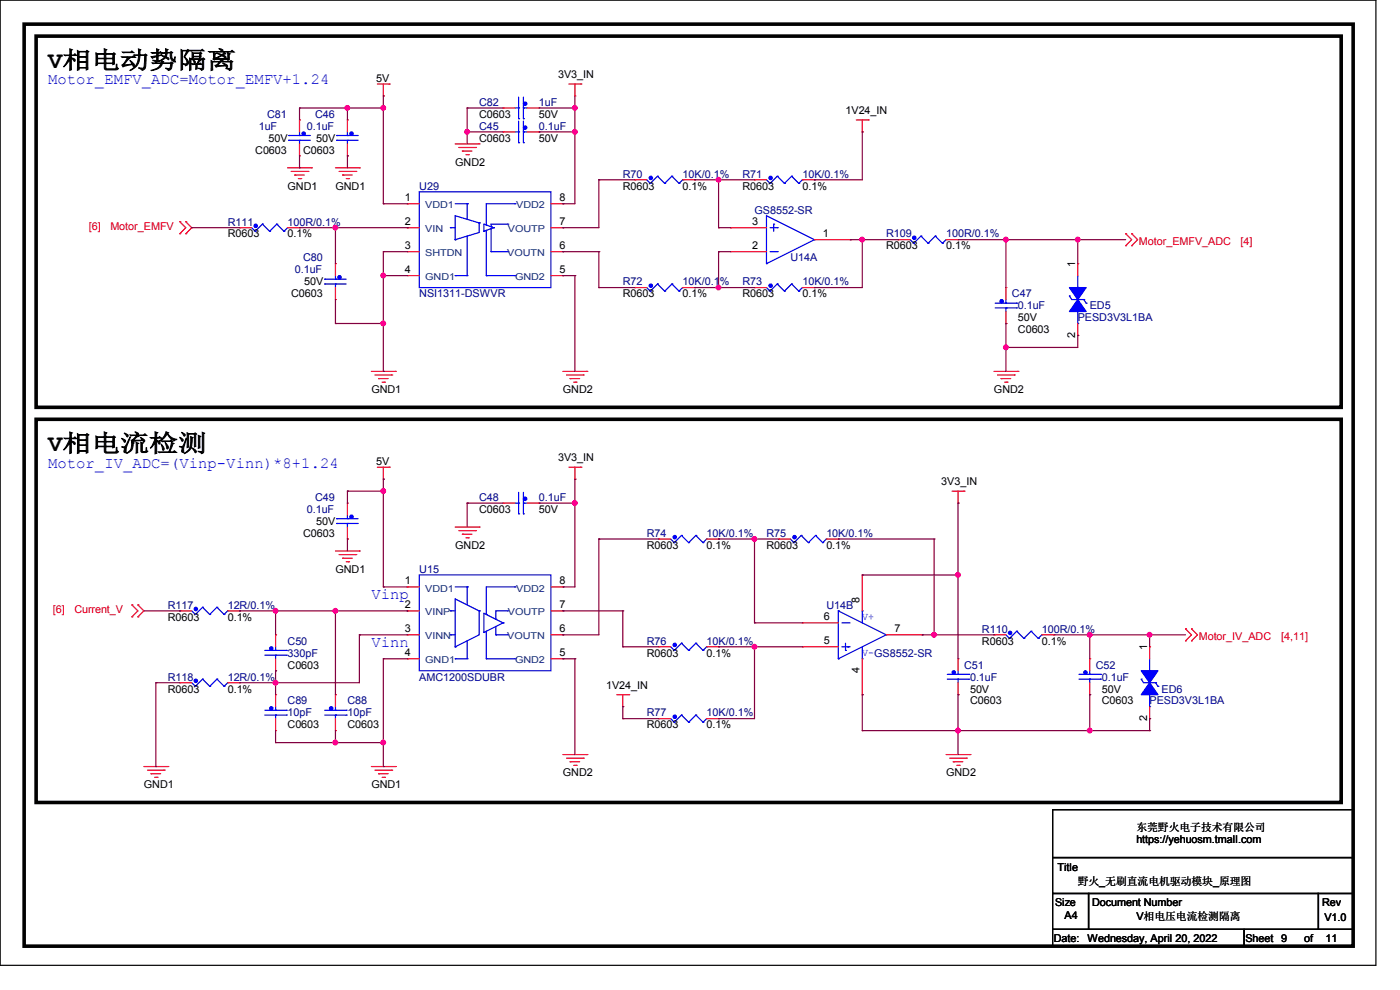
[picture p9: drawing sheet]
<svg xmlns="http://www.w3.org/2000/svg" width="297mm" height="210mm" viewBox="0 0 297 210" stroke-linecap="round" stroke-linejoin="round" font-family="sans-serif">
<path d="M0 0h291.9v204.8h-291.9zM223.3 171.7h63.8v10.2h-63.8zM223.3 181.9h63.8v7.6h-63.8zM223.3 189.5h7.6v7.6h-7.6zM223.3 197.1h40.6v3.6h-40.6zM230.9 189.5h48.8v7.6h-48.8zM263.9 197.1h23.2v3.6h-23.2zM279.7 189.5h7.4v7.6h-7.4z" fill="none" stroke="#000" stroke-width=".25"/>
<path d="M5.1 5.1h282v195.6h-282zM7.7 7.7h276.8v78.7h-276.8zM7.7 88.9h276.8v81.3h-276.8z" fill="none" stroke="#000" stroke-width=".76"/>
<g fill="none" stroke="#f00" stroke-width=".25">
<path d="M80.1 17.8h2.5M81.3 17.8v2.6M82.6 17.8h.1M120.7 17.8h2.5M122 17.8v2.6M123.2 17.8h.1M61 35.6h5.1M61.8 36.4h3.5M62.5 37.1h.1M62.5 37.1h2.1M63.3 37.9h.5M63.8 37.9h.1"/>
<path d="M65.3 36.4h.1M66.1 35.6h.1M71.2 35.6h5M71.9 36.4h3.6M72.7 37.1h.1M72.7 37.1h2M73.4 37.9h.6M74 37.9h.1M75.5 36.4h.1M76.2 35.6h.1M81.3 20.4h.1M96.6 30.5h5"/>
<path d="M97.3 31.3h3.6M98.1 32h.1M98.1 32h2M98.8 32.8h.6M99.4 32.8h.1M100.9 31.3h.1M101.6 30.5h.1M122 20.4h.1M181.7 25.4h2.5M182.9 28h.1M182.9 25.4v2.6M184.2 25.4h.1"/>
<path d="M38.1 49.6h.1M38.1 47h.1M38.1 47l1.3 1.3-1.3 1.3M39.4 47h.1M39.4 49.6h.1M39.4 47l1.3 1.3-1.3 1.3M238.8 49.6h.1M238.8 52.1h.1M238.8 49.6l1.3 1.2-1.3 1.3M240.1 49.6h.1M240.1 52.1h.1M240.1 49.6l1.2 1.2-1.2 1.3"/>
<path d="M78.8 78.8h5.1M79.5 79.5h3.6M83.1 79.5h.1M83.9 78.8h.1M119.4 78.8h5.1M120.2 79.5h3.5M123.7 79.5h.1M124.5 78.8h.1M210.9 78.8h5M211.6 79.5h3.6M215.2 79.5h.1M215.9 78.8h.1"/>
<path d="M80.1 99.1h2.5M80.3 80.3h.1M80.3 80.3h2M81.1 81.1h.5M81.3 99.1v2.5M81.6 81.1h.1M82.6 99.1h.1M120.7 99.1h2.5M120.9 80.3h.1M120.9 80.3h2.1M121.7 81.1h.5M122 99.1v2.5"/>
<path d="M122.2 81.1h.1M123.2 99.1h.1M212.4 80.3h.1M212.4 80.3h2M213.1 81.1h.6M213.7 81.1h.1M71.2 116.9h5M71.9 117.6h3.6M72.7 118.4h.1M72.7 118.4h2M73.4 119.2h.6M74 119.2h.1"/>
<path d="M75.5 117.6h.1M76.2 116.9h.1M81.3 101.6h.1M96.6 111.8h5M97.3 112.6h3.6M98.1 113.3h.1M98.1 113.3h2M98.8 114.1h.6M99.4 114.1h.1M100.9 112.6h.1M101.6 111.8h.1M122 101.6h.1"/>
<path d="M202 104.2h2.5M203.2 106.7h.1M203.2 104.2v2.5M204.5 104.2h.1M28 130.9h.1M28 128.3h.1M28 128.3l1.3 1.3-1.3 1.3M29.3 128.3h.1M29.3 130.9h.1M29.3 128.3l1.2 1.3-1.2 1.3M251.5 133.4h.1M251.5 135.9h.1"/>
<path d="M251.5 133.4l1.3 1.3-1.3 1.2M252.8 133.4h.1M252.8 135.9h.1M252.8 133.4l1.2 1.3-1.2 1.2M130.9 147.4h2.5M132.1 149.9h.1M132.1 147.4v2.5M133.4 147.4h.1M30.5 162.6h5.1M31.3 163.4h3.5M32 164.1h.1M32 164.1h2.1"/>
<path d="M32.8 164.9h.5M33.3 164.9h.1M34.8 163.4h.1M35.6 162.6h.1M78.8 162.6h5.1M79.5 163.4h3.6M80.3 164.1h.1M80.3 164.1h2M81.1 164.9h.5M81.6 164.9h.1M83.1 163.4h.1M83.9 162.6h.1"/>
<path d="M119.4 160.1h5.1M120.2 160.8h3.5M120.9 161.6h.1M120.9 161.6h2.1M121.7 162.3h.5M122.2 162.3h.1M123.7 160.8h.1M124.5 160.1h.1M200.7 160.1h5.1M201.5 160.8h3.5M202.2 161.6h.1M202.2 161.6h2.1"/>
<path d="M203 162.3h.5M203.5 162.3h.1M205 160.8h.1M205.8 160.1h.1"/>
</g>
<path d="M162.6 61l.8 .8M163.4 61.8h.1M164.9 60.2h.1M164.9 60.2l-1.5 1.6M164.9 60.2l1.5 1.6M166.4 61.8h.1M167.9 60.2h.1M167.9 60.2l-1.5 1.6M167.9 60.2l1.6 1.6M169.5 61.8h.1M170.2 61h.1M170.2 61l-.7 .8" fill="none" stroke="#00f" stroke-width=".25"/>
<circle cx="163.5" cy="60.6" r=".36" fill="#00f"/>
<g fill="none" stroke="#00f" stroke-width=".25">
<path d="M142.3 152.4l.7 .8M143 153.2h.1M144.6 151.7h.1M144.6 151.7l-1.6 1.5M144.6 151.7l1.5 1.5M146.1 153.2h.1M147.6 151.7h.1M147.6 151.7l-1.5 1.5M147.6 151.7l1.5 1.5M149.1 153.2h.1M149.9 152.4h.1M149.9 152.4l-.8 .8"/>
<circle cx="163.5" cy="60.6" r=".36"/>
</g>
<path d="M160.1 61h.1M160.1 61h2.5M170.2 61h2.6M172.8 61h.1" fill="none" stroke="#f00" stroke-width=".25"/>
<circle cx="143.1" cy="152" r=".36" fill="#00f"/>
<g fill="none" stroke="#00f" stroke-width=".25">
<path d="M61.3 29.8h.1M61.3 28.7h.1M61.3 29.8h4.5M61.3 28.7h4.5M63.5 29.8h.1M63.5 29.8v.7"/>
<circle cx="143.1" cy="152" r=".36"/>
</g>
<path d="M139.7 152.4h.1M139.7 152.4h2.6M149.9 152.4h2.5M152.4 152.4h.1" fill="none" stroke="#f00" stroke-width=".25"/>
<circle cx="64.4" cy="28.3" r=".36" fill="#00f"/>
<g fill="none" stroke="#00f" stroke-width=".25">
<path d="M63.5 28.7h.1M63.5 28v.7M109.3 28h.7M110 30.3h.1M110 28h.1M110 25.7v4.6M111 30.3h.1M111 25.7v4.6"/>
<circle cx="64.4" cy="28.3" r=".36"/>
</g>
<path d="M63.5 25.4h.1M63.5 33.1h.1M63.5 25.4v2.6M63.5 30.5v2.6" fill="none" stroke="#f00" stroke-width=".25"/>
<circle cx="111.4" cy="27.1" r=".36" fill="#00f"/>
<g fill="none" stroke="#00f" stroke-width=".25">
<path d="M111 28h.1M111 28h.8M177.8 139.7h.1M177.8 129.6h.1M177.8 129.6v10.1M177.8 129.6l10.2 5.1M178.6 132.1h1.5M178.6 137.2h1.5M179.4 138h.1M179.4 136.4v1.6M179.9 137.2h.1M180.1 132.1h.1"/>
<path d="M180.1 137.2h.1M182.9 129.6h.1M182.9 139.7h.1M182.9 129.6v2.5M182.9 137.2v2.5M188 134.7h.1M188 134.7l-10.2 5M201 144.1h4.5M201 143h4.5M203.2 144.1h.1M203.2 144.1v.7M205.5 144.1h.1"/>
<path d="M205.5 143h.1"/>
<circle cx="111.4" cy="27.1" r=".36"/>
</g>
<g fill="none" stroke="#f00" stroke-width=".25">
<path d="M106.7 28h.1M106.7 28h2.6M111.8 28h2.5M114.3 28h.1M170.2 137.2h.1M170.2 132.1h.1M170.2 137.2h7.6M170.2 132.1h7.6M182.9 122h.1M182.9 122v7.6M182.9 139.7v7.7M188 134.7h7.6"/>
<path d="M195.6 134.7h.1M182.9 147.4h.1"/>
</g>
<circle cx="202.3" cy="142.6" r=".36" fill="#00f"/>
<g fill="none" stroke="#00f" stroke-width=".25">
<path d="M56.2 151.7h4.5M56.2 150.7h4.5M58.5 151.7h.1M58.5 151.7v.7M60.7 151.7h.1M60.7 150.7h.1M203.2 143h.1M203.2 142.3v.7"/>
<circle cx="202.3" cy="142.6" r=".36"/>
</g>
<path d="M203.2 139.7h.1M203.2 139.7v2.6M203.2 147.4h.1M203.2 144.8v2.6" fill="none" stroke="#f00" stroke-width=".25"/>
<circle cx="57.6" cy="150.3" r=".36" fill="#00f"/>
<g fill="none" stroke="#00f" stroke-width=".25">
<path d="M109.3 106.7h.7M110 109h.1M110 106.7h.1M110 104.4v4.6M111 109h.1M111 104.4v4.6M58.5 150.7h.1M58.5 149.9v.8"/>
<circle cx="57.6" cy="150.3" r=".36"/>
</g>
<path d="M58.5 147.4h.1M58.5 155h.1M58.5 147.4v2.5M58.5 152.4v2.6" fill="none" stroke="#f00" stroke-width=".25"/>
<circle cx="111.4" cy="105.8" r=".36" fill="#00f"/>
<g fill="none" stroke="#00f" stroke-width=".25">
<path d="M111 106.7h.1M111 106.7h.8M142.3 114.3l.7 .8M143 115.1h.1M144.6 113.6h.1M144.6 113.6l-1.6 1.5M144.6 113.6l1.5 1.5M146.1 115.1h.1M147.6 113.6h.1M147.6 113.6l-1.5 1.5M147.6 113.6l1.5 1.5M149.1 115.1h.1"/>
<path d="M149.9 114.3h.1M149.9 114.3l-.8 .8"/>
<circle cx="111.4" cy="105.8" r=".36"/>
</g>
<path d="M106.7 106.7h.1M106.7 106.7h2.6M111.8 106.7h2.5M114.3 106.7h.1" fill="none" stroke="#f00" stroke-width=".25"/>
<circle cx="143.1" cy="113.9" r=".36" fill="#00f"/>
<g fill="none" stroke="#00f" stroke-width=".25">
<path d="M68.9 59.2h.1M68.9 59.2h4.5M68.9 60.2h.1M68.9 60.2h4.5M71.2 60.2h.1M71.2 60.2v.8"/>
<circle cx="143.1" cy="113.9" r=".36"/>
</g>
<path d="M139.7 114.3h.1M139.7 114.3h2.6M149.9 114.3h2.5M152.4 114.3h.1" fill="none" stroke="#f00" stroke-width=".25"/>
<circle cx="72" cy="58.8" r=".36" fill="#00f"/>
<g fill="none" stroke="#00f" stroke-width=".25">
<path d="M71.2 59.2h.1M71.2 58.5v.7M40.7 144.8l.7 .8M41.4 145.6h.1M43 144.1h.1M43 144.1l-1.6 1.5M43 144.1l1.5 1.5M44.5 145.6h.1M46 144.1h.1M46 144.1l-1.5 1.5M46 144.1l1.5 1.5M47.5 145.6h.1"/>
<path d="M48.3 144.8h.1M48.3 144.8l-.8 .8"/>
<circle cx="72" cy="58.8" r=".36"/>
</g>
<path d="M71.2 55.9h.1M71.2 55.9v2.6M71.2 63.5h.1M71.2 61v2.5" fill="none" stroke="#f00" stroke-width=".25"/>
<circle cx="41.5" cy="144.4" r=".36" fill="#00f"/>
<g fill="none" stroke="#00f" stroke-width=".25">
<path d="M56.2 139h4.5M56.2 138h4.5M58.5 139h.1M58.5 139v.7M60.7 139h.1M60.7 138h.1"/>
<circle cx="41.5" cy="144.4" r=".36"/>
</g>
<path d="M38.1 144.8h.1M38.1 144.8h2.6M48.3 144.8h2.5M50.8 144.8h.1" fill="none" stroke="#f00" stroke-width=".25"/>
<circle cx="57.6" cy="137.6" r=".36" fill="#00f"/>
<g fill="none" stroke="#00f" stroke-width=".25">
<path d="M211.1 65.3h4.6M211.1 64.3h4.6M213.4 65.3h.1M213.4 65.3v.8M215.7 65.3h.1M215.7 64.3h.1M58.5 138h.1M58.5 137.2v.8"/>
<circle cx="57.6" cy="137.6" r=".36"/>
</g>
<path d="M58.5 134.7h.1M58.5 134.7v2.5M58.5 139.7v2.6M58.5 142.3h.1" fill="none" stroke="#f00" stroke-width=".25"/>
<circle cx="212.5" cy="63.9" r=".36" fill="#00f"/>
<g fill="none" stroke="#00f" stroke-width=".25">
<path d="M213.4 64.3h.1M213.4 63.5v.8M228.9 144.1h4.6M228.9 143h4.6M231.2 144.1h.1M231.2 144.1v.7M233.5 144.1h.1M233.5 143h.1"/>
<circle cx="212.5" cy="63.9" r=".36"/>
</g>
<path d="M213.4 61h.1M213.4 68.6h.1M213.4 61v2.5M213.4 66.1v2.5" fill="none" stroke="#f00" stroke-width=".25"/>
<circle cx="230.3" cy="142.6" r=".36" fill="#00f"/>
<g fill="none" stroke="#00f" stroke-width=".25">
<path d="M109.3 22.9h.7M110 25.2h.1M110 22.9h.1M110 20.6v4.6M111 25.2h.1M111 20.6v4.6M162.6 55.9h.1M163.4 53.4h1.5M163.4 48.3h1.5M164.1 47.5h.1M164.1 47.5v1.6M164.9 53.4h.1"/>
<path d="M164.9 48.3h.1M172.8 50.8h.1M172.8 50.8l-10.2 5.1M172.8 50.8l-10.2-5v10.1M231.2 143h.1M231.2 142.3v.7"/>
<circle cx="230.3" cy="142.6" r=".36"/>
</g>
<path d="M155 53.4h.1M155 48.3h.1M155 53.4h7.6M155 48.3h7.6M172.8 50.8h7.6M180.4 50.8h.1M231.2 139.7h.1M231.2 139.7v2.6M231.2 147.4h.1M231.2 144.8v2.6" fill="none" stroke="#f00" stroke-width=".25"/>
<circle cx="111.4" cy="22" r=".36" fill="#00f"/>
<g fill="none" stroke="#00f" stroke-width=".25">
<path d="M111 22.9h.1M111 22.9h.8M167.7 114.3l.7 .8M168.4 115.1h.1M170 113.6h.1M170 113.6l-1.6 1.5M170 113.6l1.5 1.5M171.5 115.1h.1M173 113.6h.1M173 113.6l-1.5 1.5M173 113.6l1.5 1.5M174.5 115.1h.1"/>
<path d="M175.3 114.3h.1M175.3 114.3l-.8 .8"/>
<circle cx="111.4" cy="22" r=".36"/>
</g>
<path d="M106.7 22.9h.1M106.7 22.9h2.6M111.8 22.9h2.5M114.3 22.9h.1" fill="none" stroke="#f00" stroke-width=".25"/>
<circle cx="168.5" cy="113.9" r=".36" fill="#00f"/>
<g fill="none" stroke="#00f" stroke-width=".25">
<path d="M71.4 29.8h.1M71.4 28.7h.1M71.4 29.8h4.6M71.4 28.7h4.6M73.7 29.8h.1M73.7 29.8v.7"/>
<circle cx="168.5" cy="113.9" r=".36"/>
</g>
<path d="M165.1 114.3h.1M165.1 114.3h2.6M175.3 114.3h2.5M177.8 114.3h.1" fill="none" stroke="#f00" stroke-width=".25"/>
<circle cx="74.6" cy="28.3" r=".36" fill="#00f"/>
<g fill="none" stroke="#00f" stroke-width=".25">
<path d="M73.7 28.7h.1M73.7 28v.7M137.2 38.1l.8 .8M138 38.9h.1M139.5 37.4h.1M139.5 37.4l-1.5 1.5M139.5 37.4l1.5 1.5M141 38.9h.1M142.5 37.4h.1M142.5 37.4l-1.5 1.5M142.5 37.4l1.6 1.5M144.1 38.9h.1"/>
<path d="M144.8 38.1h.1M144.8 38.1l-.7 .8M88.9 40.7h28v20.3h-28zM95.5 48.3h.1M95.5 48.3h1.1M96.6 50.8h.1M96.6 58.5h.1M96.6 43.2h2.5M96.6 58.5h2.5M99.1 43.2h.1M99.1 58.5h.1M99.1 43.2v3.3"/>
<path d="M99.1 50.1v8.4M101.6 47.3h.1M101.6 47.3l-5-1.5v5M101.6 47.3v2l-5 1.5M102.7 49.1h.1M103.2 47.8h.1M103.2 58.5h.1M103.2 58.5h6.1M103.2 48.8v9.7M104.2 53.4h.1M104.2 48h.1M104.2 48.6v4.8"/>
<path d="M104.2 53.4h3.5M104.7 48.3h.1M104.7 48.3l-2-.8v1.6M104.7 48.3l-2 .8M107.7 53.4h.1M107.7 47.5h.1M107.7 47.5h-3.5v.5M109.3 43.2h.1M109.3 58.5h.1M109.3 43.2h-6.1v4.6"/>
<circle cx="74.6" cy="28.3" r=".36"/>
</g>
<g fill="none" stroke="#f00" stroke-width=".25">
<path d="M73.7 25.4h.1M73.7 33.1h.1M73.7 25.4v2.6M73.7 30.5v2.6M86.4 43.2h.1M86.4 48.3h.1M86.4 53.4h.1M86.4 58.5h.1M86.4 43.2h2.5M86.4 48.3h2.5M86.4 53.4h2.5M86.4 58.5h2.5"/>
<path d="M116.9 43.2h2.5M116.9 48.3h2.5M116.9 53.4h2.5M116.9 58.5h2.5M119.4 58.5h.1M119.4 53.4h.1M119.4 48.3h.1M119.4 43.2h.1"/>
</g>
<circle cx="138.1" cy="37.7" r=".36" fill="#00f"/>
<g fill="none" stroke="#00f" stroke-width=".25">
<path d="M137.2 61l.8 .8M138 61.8h.1M139.5 60.2h.1M139.5 60.2l-1.5 1.6M139.5 60.2l1.5 1.6M141 61.8h.1M142.5 60.2h.1M142.5 60.2l-1.5 1.6M142.5 60.2l1.6 1.6M144.1 61.8h.1M144.8 61h.1M144.8 61l-.7 .8"/>
<circle cx="138.1" cy="37.7" r=".36"/>
</g>
<path d="M134.7 38.1h.1M134.7 38.1h2.5M144.8 38.1h2.6M147.4 38.1h.1" fill="none" stroke="#f00" stroke-width=".25"/>
<circle cx="138.1" cy="60.6" r=".36" fill="#00f"/>
<g fill="none" stroke="#00f" stroke-width=".25">
<path d="M71.4 111h.1M71.4 110h.1M71.4 111h4.6M71.4 110h4.6M73.7 111h.1M73.7 111v.8"/>
<circle cx="138.1" cy="60.6" r=".36"/>
</g>
<path d="M134.7 61h.1M134.7 61h2.5M144.8 61h2.6M147.4 61h.1" fill="none" stroke="#f00" stroke-width=".25"/>
<circle cx="74.6" cy="109.6" r=".36" fill="#00f"/>
<g fill="none" stroke="#00f" stroke-width=".25">
<path d="M73.7 110h.1M73.7 109.3v.7M142.3 137.2l.7 .8M143 138h.1M144.6 136.4h.1M144.6 136.4l-1.6 1.6M144.6 136.4l1.5 1.6M146.1 138h.1M147.6 136.4h.1M147.6 136.4l-1.5 1.6M147.6 136.4l1.5 1.6M149.1 138h.1"/>
<path d="M149.9 137.2h.1M149.9 137.2l-.8 .8"/>
<circle cx="74.6" cy="109.6" r=".36"/>
</g>
<path d="M73.7 106.7h.1M73.7 114.3h.1M73.7 106.7v2.6M73.7 111.8v2.5" fill="none" stroke="#f00" stroke-width=".25"/>
<circle cx="143.1" cy="136.8" r=".36" fill="#00f"/>
<g fill="none" stroke="#00f" stroke-width=".25">
<path d="M88.9 122h28v20.3h-28zM95.5 134.7h.1M95.5 129.6h.1M95.5 134.7h1.1M95.5 129.6h1.1M96.6 137.2h.1M96.6 139.7h.1M96.6 124.5h2.5M96.6 139.7h2.5M99.1 124.5h.1M99.1 139.7h.1M99.1 124.5v3.8"/>
<path d="M99.1 135.9v3.8M101.6 129.6h.1M101.6 129.6l-5-2.6v10.2M101.6 129.6v5.1l-5 2.5M102.7 134.2h.1M103.2 130.3h.1M103.2 139.7h.1M103.2 139.7h6.1M103.2 133.9v5.8M105.2 134.7h.1M105.2 131.4h.1M105.2 134.7h2.5"/>
<path d="M105.2 132.9v1.8M106.7 132.1h.1M106.7 132.1l-4-2v4.1M106.7 132.1l-4 2.1M107.7 134.7h.1M107.7 129.6h.1M107.7 129.6h-2.5v1.8M109.3 124.5h.1M109.3 139.7h.1M109.3 124.5h-6.1v5.8M243.9 139.7v2.6M242.6 144.8h2.6"/>
<path d="M243.9 142.3h.1M243.9 149.9h.1M243.9 147.4v2.5M245.2 144.8h.1"/>
<circle cx="143.1" cy="136.8" r=".36"/>
</g>
<g fill="none" stroke="#f00" stroke-width=".25">
<path d="M86.4 124.5h.1M86.4 129.6h.1M86.4 134.7h.1M86.4 139.7h.1M86.4 124.5h2.5M86.4 129.6h2.5M86.4 134.7h2.5M86.4 139.7h2.5M116.9 124.5h2.5M116.9 129.6h2.5M116.9 134.7h2.5M116.9 139.7h2.5"/>
<path d="M119.4 139.7h.1M119.4 134.7h.1M119.4 129.6h.1M119.4 124.5h.1M139.7 137.2h.1M139.7 137.2h2.6M149.9 137.2h2.5M152.4 137.2h.1"/>
</g>
<path d="M242.1 142.3h3.6l-1.8 2.5z" fill-rule="evenodd" fill="#00f"/>
<path d="M242.1 142.3h3.6l-1.8 2.5zM242.1 144.1h.1M242.1 144.1l.5 .7M245.2 144.8l.5 .8M245.7 145.6h.1" fill="none" stroke="#00f" stroke-width=".25"/>
<path d="M243.9 144.8l1.8 2.6h-3.6z" fill-rule="evenodd" fill="#00f"/>
<g fill="none" stroke="#00f" stroke-width=".25">
<path d="M53.4 48.3l.7 .8M54.1 49.1h.1M55.7 47.5h.1M55.7 47.5l-1.6 1.6M55.7 47.5l1.5 1.6M57.2 49.1h.1M58.7 47.5h.1M58.7 47.5l-1.5 1.6M58.7 47.5l1.5 1.6M60.2 49.1h.1M61 48.3h.1M61 48.3l-.8 .8"/>
<path d="M243.9 144.8l1.8 2.6h-3.6z"/>
</g>
<path d="M243.9 137.2h.1M243.9 137.2v2.5M243.9 152.4h.1M243.9 149.9v2.5" fill="none" stroke="#f00" stroke-width=".25"/>
<circle cx="54.2" cy="47.9" r=".36" fill="#00f"/>
<g fill="none" stroke="#00f" stroke-width=".25">
<path d="M68.9 151.7h4.5M68.9 150.7h4.5M71.2 151.7h.1M71.2 151.7v.7M73.4 151.7h.1M73.4 150.7h.1"/>
<circle cx="54.2" cy="47.9" r=".36"/>
</g>
<path d="M50.8 48.3h.1M50.8 48.3h2.6M61 48.3h2.5M63.5 48.3h.1" fill="none" stroke="#f00" stroke-width=".25"/>
<circle cx="70.3" cy="150.3" r=".36" fill="#00f"/>
<g fill="none" stroke="#00f" stroke-width=".25">
<path d="M40.7 129.6l.7 .7M41.4 130.3h.1M43 128.8h.1M43 128.8l-1.6 1.5M43 128.8l1.5 1.5M44.5 130.3h.1M46 128.8h.1M46 128.8l-1.5 1.5M46 128.8l1.5 1.5M47.5 130.3h.1M48.3 129.6h.1M48.3 129.6l-.8 .7"/>
<path d="M71.2 150.7h.1M71.2 149.9v.8"/>
<circle cx="70.3" cy="150.3" r=".36"/>
</g>
<path d="M71.2 147.4h.1M71.2 155h.1M71.2 147.4v2.5M71.2 152.4v2.6" fill="none" stroke="#f00" stroke-width=".25"/>
<circle cx="41.5" cy="129.2" r=".36" fill="#00f"/>
<g fill="none" stroke="#00f" stroke-width=".25">
<path d="M162.6 38.1l.8 .8M163.4 38.9h.1M164.9 37.4h.1M164.9 37.4l-1.5 1.5M164.9 37.4l1.5 1.5M166.4 38.9h.1M167.9 37.4h.1M167.9 37.4l-1.5 1.5M167.9 37.4l1.6 1.5M169.5 38.9h.1M170.2 38.1h.1M170.2 38.1l-.7 .8"/>
<circle cx="41.5" cy="129.2" r=".36"/>
</g>
<path d="M38.1 129.6h.1M38.1 129.6h2.6M48.3 129.6h2.5M50.8 129.6h.1" fill="none" stroke="#f00" stroke-width=".25"/>
<circle cx="163.5" cy="37.7" r=".36" fill="#00f"/>
<g fill="none" stroke="#00f" stroke-width=".25">
<path d="M193.1 50.8l.7 .8M193.8 51.6h.1M195.4 50.1h.1M195.4 50.1l-1.6 1.5M195.4 50.1l1.5 1.5M196.9 51.6h.1M198.4 50.1h.1M198.4 50.1l-1.5 1.5M198.4 50.1l1.5 1.5M199.9 51.6h.1M200.7 50.8h.1M200.7 50.8l-.8 .8"/>
<circle cx="163.5" cy="37.7" r=".36"/>
</g>
<path d="M160.1 38.1h.1M160.1 38.1h2.5M170.2 38.1h2.6M172.8 38.1h.1" fill="none" stroke="#f00" stroke-width=".25"/>
<circle cx="193.9" cy="50.4" r=".36" fill="#00f"/>
<g fill="none" stroke="#00f" stroke-width=".25">
<path d="M228.6 58.5v2.5M227.4 63.5h2.5M228.6 61h.1M228.6 68.6h.1M228.6 66.1v2.5M229.9 63.5h.1"/>
<circle cx="193.9" cy="50.4" r=".36"/>
</g>
<path d="M190.5 50.8h.1M190.5 50.8h2.6M200.7 50.8h2.5M203.2 50.8h.1" fill="none" stroke="#f00" stroke-width=".25"/>
<path d="M226.9 61h3.5l-1.8 2.5z" fill-rule="evenodd" fill="#00f"/>
<path d="M226.9 61h3.5l-1.8 2.5zM226.9 62.8h.1M226.9 62.8l.5 .7M229.9 63.5l.5 .8M230.4 64.3h.1" fill="none" stroke="#00f" stroke-width=".25"/>
<path d="M228.6 63.5l1.8 2.6h-3.5z" fill-rule="evenodd" fill="#00f"/>
<g fill="none" stroke="#00f" stroke-width=".25">
<path d="M228.6 63.5l1.8 2.6h-3.5zM213.4 134.7l.8 .7M214.2 135.4h.1M215.7 133.9h.1M215.7 133.9l-1.5 1.5M215.7 133.9l1.5 1.5M217.2 135.4h.1M218.7 133.9h.1M218.7 133.9l-1.5 1.5M218.7 133.9l1.6 1.5M220.3 135.4h.1M221 134.7h.1"/>
<path d="M221 134.7l-.7 .7"/>
</g>
<path d="M228.6 55.9h.1M228.6 55.9v2.6M228.6 71.2h.1M228.6 68.6v2.6" fill="none" stroke="#f00" stroke-width=".25"/>
<circle cx="214.3" cy="134.3" r=".36" fill="#00f"/>
<circle cx="214.3" cy="134.3" r=".36" fill="none" stroke="#00f" stroke-width=".25"/>
<path d="M210.9 134.7h.1M210.9 134.7h2.5M221 134.7h2.6M223.6 134.7h.1" fill="none" stroke="#f00" stroke-width=".25"/>
<path d="M147.4 38.1h.1M147.4 38.1h5M152.4 38.1h.1M152.4 38.1v10.2M152.4 48.3h.1M152.4 48.3h2.6" fill="none" stroke="#800040" stroke-width=".25"/>
<circle cx="152.4" cy="38.1" r=".49" fill="#f0f"/>
<circle cx="152.4" cy="38.1" r=".49" fill="none" stroke="#f0f" stroke-width=".25"/>
<path d="M152.4 38.1h.1M152.4 38.1h7.7M172.8 38.1h.1M182.9 28h.1M182.9 28v10.1h-10.1M147.4 61h.1M147.4 61h5" fill="none" stroke="#800040" stroke-width=".25"/>
<circle cx="152.4" cy="61" r=".49" fill="#f0f"/>
<circle cx="152.4" cy="61" r=".49" fill="none" stroke="#f0f" stroke-width=".25"/>
<g fill="none" stroke="#800040" stroke-width=".25">
<path d="M127 38.1h.1M127 38.1h7.7M127 38.1v10.2h-7.6M119.4 48.3h.1M119.4 53.4h.1M119.4 53.4h7.6M127 53.4h.1M127 53.4v7.6M152.4 53.4h.1M152.4 53.4v7.6M213.4 50.8h.1M213.4 50.8h15.2"/>
<path d="M127 61h.1M127 61h7.7M152.4 61h.1M152.4 61h7.7"/>
</g>
<circle cx="213.4" cy="50.8" r=".49" fill="#f0f"/>
<circle cx="213.4" cy="50.8" r=".49" fill="none" stroke="#f0f" stroke-width=".25"/>
<path d="M228.6 50.8h.1M228.6 50.8v5.1" fill="none" stroke="#800040" stroke-width=".25"/>
<circle cx="228.6" cy="50.8" r=".49" fill="#f0f"/>
<circle cx="228.6" cy="50.8" r=".49" fill="none" stroke="#f0f" stroke-width=".25"/>
<path d="M228.6 50.8h.1M228.6 50.8h10.2M213.4 73.7h.1M228.6 71.2h.1M228.6 71.2v2.5h-15.2" fill="none" stroke="#800040" stroke-width=".25"/>
<circle cx="213.4" cy="73.7" r=".49" fill="#f0f"/>
<circle cx="213.4" cy="73.7" r=".49" fill="none" stroke="#f0f" stroke-width=".25"/>
<g fill="none" stroke="#800040" stroke-width=".25">
<path d="M73.7 33.1h.1M73.7 22.9h.1M73.7 22.9v2.5M73.7 33.1v2.5M81.3 20.4h.1M81.3 20.4v2.5h-7.6M99.1 28h.1M99.1 28h7.6M99.1 28v2.5M114.3 28h.1M114.3 28h7.7M122 22.9h.1"/>
<path d="M122 28h.1M122 20.4v2.5M122 28v15.2h-2.6M119.4 58.5h.1M119.4 43.2h.1M119.4 58.5h2.6M122 58.5h.1M122 58.5v20.3M213.4 73.7h.1M213.4 73.7v5.1"/>
</g>
<circle cx="81.3" cy="22.9" r=".49" fill="#f0f"/>
<circle cx="81.3" cy="22.9" r=".49" fill="none" stroke="#f0f" stroke-width=".25"/>
<circle cx="73.7" cy="22.9" r=".49" fill="#f0f"/>
<circle cx="73.7" cy="22.9" r=".49" fill="none" stroke="#f0f" stroke-width=".25"/>
<path d="M81.3 22.9h.1M81.3 22.9v20.3M63.5 48.3h7.7M71.2 48.3h.1M81.3 43.2h.1M81.3 53.4h.1M81.3 58.5h.1M81.3 53.4v5.1M81.3 43.2h5.1M81.3 53.4h5.1M81.3 58.5h5.1" fill="none" stroke="#800040" stroke-width=".25"/>
<circle cx="81.3" cy="58.4" r=".49" fill="#f0f"/>
<circle cx="81.3" cy="58.4" r=".49" fill="none" stroke="#f0f" stroke-width=".25"/>
<path d="M81.3 58.5v10.1M152.4 53.4h.1M152.4 53.4h2.6M182.9 50.8h.1M182.9 50.8v10.2h-10.1M81.3 68.6h.1M172.8 61h.1M213.4 68.6h.1M213.4 68.6v5.1" fill="none" stroke="#800040" stroke-width=".25"/>
<circle cx="182.9" cy="50.8" r=".49" fill="#f0f"/>
<circle cx="182.9" cy="50.8" r=".49" fill="none" stroke="#f0f" stroke-width=".25"/>
<path d="M180.4 50.8h.1M180.4 50.8h2.5M213.4 50.8h.1M213.4 50.8v10.2M122 101.6h.1M122 101.6v5.1M119.4 139.7h.1M119.4 124.5h.1M119.4 139.7h2.6M119.4 124.5h2.6M122 139.7h.1M122 139.7v20.4" fill="none" stroke="#800040" stroke-width=".25"/>
<circle cx="121.9" cy="106.7" r=".49" fill="#f0f"/>
<circle cx="121.9" cy="106.7" r=".49" fill="none" stroke="#f0f" stroke-width=".25"/>
<g fill="none" stroke="#800040" stroke-width=".25">
<path d="M73.7 114.3h.1M73.7 104.2h.1M73.7 104.2v2.5M73.7 114.3v2.6M73.7 104.2h7.6M81.3 101.6h.1M81.3 104.2h.1M81.3 101.6v22.9M99.1 106.7h.1M99.1 106.7h7.6M99.1 106.7v5.1M114.3 106.7h.1"/>
<path d="M114.3 106.7h7.7M122 106.7h.1M122 106.7v17.8"/>
</g>
<circle cx="81.3" cy="104.2" r=".49" fill="#f0f"/>
<circle cx="81.3" cy="104.2" r=".49" fill="none" stroke="#f0f" stroke-width=".25"/>
<path d="M50.8 129.6h.1M50.8 129.6h7.7M58.5 129.6h.1M58.5 129.6v5.1M76.2 134.7h.1M76.2 134.7h10.2M81.3 124.5h.1M81.3 139.7h.1M81.3 124.5h5.1M81.3 139.7h5.1M81.3 139.7v17.8M81.3 157.5h.1" fill="none" stroke="#800040" stroke-width=".25"/>
<circle cx="58.4" cy="129.6" r=".49" fill="#f0f"/>
<circle cx="58.4" cy="129.6" r=".49" fill="none" stroke="#f0f" stroke-width=".25"/>
<path d="M58.5 129.6h12.7M71.2 129.6h.1M76.2 134.7h.1M76.2 134.7v10.1h-17.7M58.5 142.3h.1M58.5 144.8h.1M58.5 142.3v2.5" fill="none" stroke="#800040" stroke-width=".25"/>
<circle cx="58.4" cy="144.8" r=".49" fill="#f0f"/>
<circle cx="58.4" cy="144.8" r=".49" fill="none" stroke="#f0f" stroke-width=".25"/>
<path d="M160.1 137.2h.1M160.1 137.2v15.2h-7.7M160.1 137.2h10.1M152.4 152.4h.1" fill="none" stroke="#800040" stroke-width=".25"/>
<circle cx="160" cy="137.2" r=".49" fill="#f0f"/>
<circle cx="160" cy="137.2" r=".49" fill="none" stroke="#f0f" stroke-width=".25"/>
<g fill="none" stroke="#800040" stroke-width=".25">
<path d="M152.4 114.3h.1M152.4 114.3h12.7M160.1 114.3h.1M177.8 114.3h.1M177.8 114.3h20.4M152.4 137.2h.1M152.4 137.2h7.7M160.1 132.1h.1M160.1 132.1h10.1M195.6 134.7h.1M195.6 134.7h2.6M231.2 134.7h12.7"/>
<path d="M243.9 134.7h.1M182.9 147.4h.1M182.9 147.4v7.6"/>
</g>
<circle cx="243.9" cy="134.6" r=".49" fill="#f0f"/>
<circle cx="243.9" cy="134.6" r=".49" fill="none" stroke="#f0f" stroke-width=".25"/>
<path d="M182.9 122h.1M182.9 122h20.3M231.2 134.7h.1M231.2 134.7v5M231.2 147.4h.1M231.2 147.4v7.6h12.7M243.9 155h.1" fill="none" stroke="#800040" stroke-width=".25"/>
<circle cx="203.2" cy="121.9" r=".49" fill="#f0f"/>
<circle cx="203.2" cy="121.9" r=".49" fill="none" stroke="#f0f" stroke-width=".25"/>
<path d="M127 114.3h.1M127 114.3v20.4M127 114.3h12.7M160.1 114.3h.1M160.1 114.3v17.8M119.4 129.6h.1M119.4 129.6h12.7M132.1 129.6h.1M132.1 137.2h.1M132.1 129.6v7.6M132.1 137.2h7.6" fill="none" stroke="#800040" stroke-width=".25"/>
<circle cx="160" cy="114.3" r=".49" fill="#f0f"/>
<circle cx="160" cy="114.3" r=".49" fill="none" stroke="#f0f" stroke-width=".25"/>
<path d="M198.2 114.3h.1M198.2 114.3v20.4" fill="none" stroke="#800040" stroke-width=".25"/>
<circle cx="198.1" cy="134.6" r=".49" fill="#f0f"/>
<circle cx="198.1" cy="134.6" r=".49" fill="none" stroke="#f0f" stroke-width=".25"/>
<path d="M203.2 106.7h.1M203.2 106.7v33M203.2 122h.1M182.9 155h.1M182.9 155h20.3M203.2 147.4h.1M203.2 155h.1M203.2 147.4v12.7" fill="none" stroke="#800040" stroke-width=".25"/>
<circle cx="203.2" cy="155" r=".49" fill="#f0f"/>
<circle cx="203.2" cy="155" r=".49" fill="none" stroke="#f0f" stroke-width=".25"/>
<path d="M203.2 155h.1M203.2 155h28" fill="none" stroke="#800040" stroke-width=".25"/>
<circle cx="231.2" cy="155" r=".49" fill="#f0f"/>
<circle cx="231.2" cy="155" r=".49" fill="none" stroke="#f0f" stroke-width=".25"/>
<g fill="none" stroke="#800040" stroke-width=".25">
<path d="M182.9 50.8h.1M182.9 50.8h7.6M203.2 50.8h10.2M213.4 50.8h.1M119.4 134.7h.1M119.4 134.7h7.6M198.2 134.7h12.7M210.9 134.7h.1M223.6 134.7h7.6M231.2 134.7h.1M243.9 134.7h.1M243.9 134.7v2.5"/>
<path d="M243.9 134.7h7.6M132.1 149.9h.1M132.1 152.4h.1M132.1 149.9v2.5M132.1 152.4h7.6M243.9 152.4h.1M243.9 152.4v2.6"/>
</g>
<circle cx="231.2" cy="134.6" r=".49" fill="#f0f"/>
<circle cx="231.2" cy="134.6" r=".49" fill="none" stroke="#f0f" stroke-width=".25"/>
<path d="M71.2 48.3h.1M71.2 48.3v7.6M71.2 48.3h15.2M86.4 48.3h.1" fill="none" stroke="#800040" stroke-width=".25"/>
<circle cx="71.1" cy="48.3" r=".49" fill="#f0f"/>
<circle cx="71.1" cy="48.3" r=".49" fill="none" stroke="#f0f" stroke-width=".25"/>
<path d="M71.2 68.6h.1M71.2 63.5v5.1M71.2 68.6h10.1M81.3 68.6h.1" fill="none" stroke="#800040" stroke-width=".25"/>
<circle cx="81.3" cy="68.6" r=".49" fill="#f0f"/>
<circle cx="81.3" cy="68.6" r=".49" fill="none" stroke="#f0f" stroke-width=".25"/>
<g fill="none" stroke="#800040" stroke-width=".25">
<path d="M63.5 22.9h.1M63.5 35.6h.1M63.5 22.9v2.5M63.5 33.1v2.5M63.5 22.9h10.2M73.7 22.9h.1M99.1 22.9h.1M99.1 28h.1M99.1 22.9h7.6M99.1 22.9v5.1M40.7 48.3h.1M40.7 48.3h10.1"/>
<path d="M81.3 78.8h.1M81.3 68.6v10.2"/>
</g>
<circle cx="99.1" cy="28" r=".49" fill="#f0f"/>
<circle cx="99.1" cy="28" r=".49" fill="none" stroke="#f0f" stroke-width=".25"/>
<path d="M114.3 22.9h7.7M122 22.9h.1M122 28h.1M122 22.9v5.1" fill="none" stroke="#800040" stroke-width=".25"/>
<circle cx="121.9" cy="22.9" r=".49" fill="#f0f"/>
<circle cx="121.9" cy="22.9" r=".49" fill="none" stroke="#f0f" stroke-width=".25"/>
<circle cx="121.9" cy="28" r=".49" fill="#f0f"/>
<circle cx="121.9" cy="28" r=".49" fill="none" stroke="#f0f" stroke-width=".25"/>
<path d="M71.2 129.6h.1M71.2 129.6v17.8M71.2 129.6h15.2M86.4 129.6h.1" fill="none" stroke="#800040" stroke-width=".25"/>
<circle cx="71.1" cy="129.6" r=".49" fill="#f0f"/>
<circle cx="71.1" cy="129.6" r=".49" fill="none" stroke="#f0f" stroke-width=".25"/>
<path d="M58.5 144.8h.1M58.5 144.8v2.6M71.2 157.5h.1M71.2 155v2.5M71.2 157.5h10.1M81.3 157.5h.1" fill="none" stroke="#800040" stroke-width=".25"/>
<circle cx="71.1" cy="157.5" r=".49" fill="#f0f"/>
<circle cx="71.1" cy="157.5" r=".49" fill="none" stroke="#f0f" stroke-width=".25"/>
<circle cx="81.3" cy="157.5" r=".49" fill="#f0f"/>
<circle cx="81.3" cy="157.5" r=".49" fill="none" stroke="#f0f" stroke-width=".25"/>
<g fill="none" stroke="#800040" stroke-width=".25">
<path d="M30.5 129.6h7.6M38.1 129.6h.1M33.1 144.8h.1M33.1 144.8h5M33.1 144.8v17.8M50.8 144.8h7.7M58.5 157.5h.1M58.5 144.8h.1M58.5 155v2.5M58.5 157.5h12.7M71.2 157.5h.1M81.3 157.5v5.1"/>
<path d="M33.1 162.6h.1M81.3 162.6h.1"/>
</g>
<circle cx="152.4" cy="38.1" r=".49" fill="#f0f"/>
<circle cx="152.4" cy="38.1" r=".49" fill="none" stroke="#f0f" stroke-width=".25"/>
<circle cx="152.4" cy="61" r=".49" fill="#f0f"/>
<circle cx="152.4" cy="61" r=".49" fill="none" stroke="#f0f" stroke-width=".25"/>
<circle cx="213.4" cy="50.8" r=".49" fill="#f0f"/>
<circle cx="213.4" cy="50.8" r=".49" fill="none" stroke="#f0f" stroke-width=".25"/>
<circle cx="228.6" cy="50.8" r=".49" fill="#f0f"/>
<circle cx="228.6" cy="50.8" r=".49" fill="none" stroke="#f0f" stroke-width=".25"/>
<circle cx="213.4" cy="73.7" r=".49" fill="#f0f"/>
<circle cx="213.4" cy="73.7" r=".49" fill="none" stroke="#f0f" stroke-width=".25"/>
<circle cx="81.3" cy="22.9" r=".49" fill="#f0f"/>
<circle cx="81.3" cy="22.9" r=".49" fill="none" stroke="#f0f" stroke-width=".25"/>
<circle cx="73.7" cy="22.9" r=".49" fill="#f0f"/>
<circle cx="73.7" cy="22.9" r=".49" fill="none" stroke="#f0f" stroke-width=".25"/>
<circle cx="81.3" cy="58.4" r=".49" fill="#f0f"/>
<circle cx="81.3" cy="58.4" r=".49" fill="none" stroke="#f0f" stroke-width=".25"/>
<circle cx="182.9" cy="50.8" r=".49" fill="#f0f"/>
<circle cx="182.9" cy="50.8" r=".49" fill="none" stroke="#f0f" stroke-width=".25"/>
<circle cx="121.9" cy="106.7" r=".49" fill="#f0f"/>
<circle cx="121.9" cy="106.7" r=".49" fill="none" stroke="#f0f" stroke-width=".25"/>
<circle cx="81.3" cy="104.2" r=".49" fill="#f0f"/>
<circle cx="81.3" cy="104.2" r=".49" fill="none" stroke="#f0f" stroke-width=".25"/>
<circle cx="58.4" cy="129.6" r=".49" fill="#f0f"/>
<circle cx="58.4" cy="129.6" r=".49" fill="none" stroke="#f0f" stroke-width=".25"/>
<circle cx="58.4" cy="144.8" r=".49" fill="#f0f"/>
<circle cx="58.4" cy="144.8" r=".49" fill="none" stroke="#f0f" stroke-width=".25"/>
<circle cx="160" cy="137.2" r=".49" fill="#f0f"/>
<circle cx="160" cy="137.2" r=".49" fill="none" stroke="#f0f" stroke-width=".25"/>
<circle cx="243.9" cy="134.6" r=".49" fill="#f0f"/>
<circle cx="243.9" cy="134.6" r=".49" fill="none" stroke="#f0f" stroke-width=".25"/>
<circle cx="203.2" cy="121.9" r=".49" fill="#f0f"/>
<circle cx="203.2" cy="121.9" r=".49" fill="none" stroke="#f0f" stroke-width=".25"/>
<circle cx="160" cy="114.3" r=".49" fill="#f0f"/>
<circle cx="160" cy="114.3" r=".49" fill="none" stroke="#f0f" stroke-width=".25"/>
<circle cx="198.1" cy="134.6" r=".49" fill="#f0f"/>
<circle cx="198.1" cy="134.6" r=".49" fill="none" stroke="#f0f" stroke-width=".25"/>
<circle cx="203.2" cy="155" r=".49" fill="#f0f"/>
<circle cx="203.2" cy="155" r=".49" fill="none" stroke="#f0f" stroke-width=".25"/>
<circle cx="231.2" cy="155" r=".49" fill="#f0f"/>
<circle cx="231.2" cy="155" r=".49" fill="none" stroke="#f0f" stroke-width=".25"/>
<circle cx="231.2" cy="134.6" r=".49" fill="#f0f"/>
<circle cx="231.2" cy="134.6" r=".49" fill="none" stroke="#f0f" stroke-width=".25"/>
<circle cx="71.1" cy="48.3" r=".49" fill="#f0f"/>
<circle cx="71.1" cy="48.3" r=".49" fill="none" stroke="#f0f" stroke-width=".25"/>
<circle cx="81.3" cy="68.6" r=".49" fill="#f0f"/>
<circle cx="81.3" cy="68.6" r=".49" fill="none" stroke="#f0f" stroke-width=".25"/>
<circle cx="99.1" cy="28" r=".49" fill="#f0f"/>
<circle cx="99.1" cy="28" r=".49" fill="none" stroke="#f0f" stroke-width=".25"/>
<circle cx="121.9" cy="22.9" r=".49" fill="#f0f"/>
<circle cx="121.9" cy="22.9" r=".49" fill="none" stroke="#f0f" stroke-width=".25"/>
<circle cx="121.9" cy="28" r=".49" fill="#f0f"/>
<circle cx="121.9" cy="28" r=".49" fill="none" stroke="#f0f" stroke-width=".25"/>
<circle cx="71.1" cy="129.6" r=".49" fill="#f0f"/>
<circle cx="71.1" cy="129.6" r=".49" fill="none" stroke="#f0f" stroke-width=".25"/>
<circle cx="71.1" cy="157.5" r=".49" fill="#f0f"/>
<circle cx="71.1" cy="157.5" r=".49" fill="none" stroke="#f0f" stroke-width=".25"/>
<circle cx="81.3" cy="157.5" r=".49" fill="#f0f"/>
<circle cx="81.3" cy="157.5" r=".49" fill="none" stroke="#f0f" stroke-width=".25"/>
<g font-size="5.1">
<text x="10.2" y="14.5">V相电动势隔离</text>
<text x="10.2" y="95.8">V相电流检测</text>
</g>
<g font-size="3.3" fill="#00f">
<text x="10.2" y="17.9">Motor_EMFV_ADC=Motor_EMFV+1.24</text>
<text x="10.2" y="99.2">Motor_IV_ADC=(Vinp-Vinn)*8+1.24</text>
<text x="78.8" y="127.1">Vinp</text>
<text x="78.8" y="137.3">Vinn</text>
</g>
<g font-size="2.3">
<text x="79.8" y="17.4">5V</text>
<text x="118.4" y="16.6">3V3_IN</text>
<text x="101.6" y="25">C0603</text>
<text x="114.3" y="25">50V</text>
<text x="179.4" y="24.2">1V24_IN</text>
<text x="54.1" y="32.6">C0603</text>
<text x="56.9" y="30.1">50V</text>
<text x="64.3" y="32.6">C0603</text>
<text x="67.1" y="30.1">50V</text>
<text x="96.6" y="35.1">GND2</text>
<text x="101.6" y="30.1">C0603</text>
<text x="114.3" y="30.1">50V</text>
<text x="61" y="40.2">GND1</text>
<text x="71.2" y="40.2">GND1</text>
<text x="132.1" y="40.2">R0603</text>
<text x="144.8" y="40.2">0.1%</text>
<text x="157.5" y="40.2">R0603</text>
<text x="170.2" y="40.2">0.1%</text>
<text x="85.9" y="42.7">1</text>
<text x="85.9" y="47.8">2</text>
<text x="118.7" y="47.8">7</text>
<text x="118.7" y="42.7">8</text>
<text x="159.6" y="47.8">3</text>
<text x="48.3" y="50.4">R0603</text>
<text x="61" y="50.4">0.1%</text>
<text x="85.9" y="52.8">3</text>
<text x="118.7" y="52.8">6</text>
<text x="159.6" y="52.8">2</text>
<text x="174.5" y="50.3">1</text>
<text x="188" y="52.9">R0603</text>
<text x="200.7" y="52.9">0.1%</text>
<text x="85.9" y="57.9">4</text>
<text x="118.7" y="57.9">5</text>
<text x="228.1" y="56.7" transform="rotate(-90 228.1 56.7)">1</text>
<text x="61.8" y="63.1">C0603</text>
<text x="64.6" y="60.5">50V</text>
<text x="132.1" y="63.1">R0603</text>
<text x="144.8" y="63.1">0.1%</text>
<text x="157.5" y="63.1">R0603</text>
<text x="170.2" y="63.1">0.1%</text>
<text x="215.9" y="68.2">50V</text>
<text x="215.9" y="70.7">C0603</text>
<text x="228.1" y="71.7" transform="rotate(-90 228.1 71.7)">2</text>
<text x="78.8" y="83.4">GND1</text>
<text x="119.4" y="83.4">GND2</text>
<text x="210.9" y="83.4">GND2</text>
<text x="79.8" y="98.6">5V</text>
<text x="118.4" y="97.9">3V3_IN</text>
<text x="199.7" y="103">3V3_IN</text>
<text x="64.3" y="113.9">C0603</text>
<text x="67.1" y="111.3">50V</text>
<text x="101.6" y="108.8">C0603</text>
<text x="114.3" y="108.8">50V</text>
<text x="96.6" y="116.4">GND2</text>
<text x="137.2" y="116.4">R0603</text>
<text x="149.9" y="116.4">0.1%</text>
<text x="162.6" y="116.4">R0603</text>
<text x="175.3" y="116.4">0.1%</text>
<text x="71.2" y="121.5">GND1</text>
<text x="85.9" y="124">1</text>
<text x="118.7" y="124">8</text>
<text x="35.6" y="131.7">R0603</text>
<text x="48.3" y="131.7">0.1%</text>
<text x="85.9" y="129">2</text>
<text x="118.7" y="129">7</text>
<text x="174.8" y="131.6">6</text>
<text x="182.4" y="127.8" transform="rotate(-90 182.4 127.8)">8</text>
<text x="85.9" y="134.1">3</text>
<text x="118.7" y="134.1">6</text>
<text x="174.8" y="136.7">5</text>
<text x="189.8" y="134.1">7</text>
<text x="208.3" y="136.7">R0603</text>
<text x="221" y="136.7">0.1%</text>
<text x="243.3" y="138" transform="rotate(-90 243.3 138)">1</text>
<text x="61" y="141.8">C0603</text>
<text x="85.9" y="139.2">4</text>
<text x="118.7" y="139.2">5</text>
<text x="137.2" y="139.3">R0603</text>
<text x="149.9" y="139.3">0.1%</text>
<text x="182.4" y="142.8" transform="rotate(-90 182.4 142.8)">4</text>
<text x="35.6" y="146.9">R0603</text>
<text x="48.3" y="146.9">0.1%</text>
<text x="128.6" y="146.1">1V24_IN</text>
<text x="205.8" y="146.9">50V</text>
<text x="205.8" y="149.4">C0603</text>
<text x="233.7" y="146.9">50V</text>
<text x="233.7" y="149.4">C0603</text>
<text x="61" y="154.5">C0603</text>
<text x="73.7" y="154.5">C0603</text>
<text x="137.2" y="154.5">R0603</text>
<text x="149.9" y="154.5">0.1%</text>
<text x="243.3" y="153" transform="rotate(-90 243.3 153)">2</text>
<text x="30.5" y="167.2">GND1</text>
<text x="78.8" y="167.2">GND1</text>
<text x="119.4" y="164.7">GND2</text>
<text x="200.7" y="164.7">GND2</text>
<text x="241.1" y="176.4">东莞野火电子技术有限公司</text>
<text x="241.1" y="178.9">https://yehuosm.tmall.com</text>
<text x="224.3" y="184.7">Title</text>
<text x="228.6" y="187.8">野火_无刷直流电机驱动模块_原理图</text>
<text x="223.8" y="192.1">Size</text>
<text x="225.8" y="194.9">A4</text>
<text x="231.7" y="192.1">Document Number</text>
<text x="241.1" y="195.2">V相电压电流检测隔离</text>
<text x="280.5" y="192.1">Rev</text>
<text x="281" y="195.4">V1.0</text>
<text x="223.6" y="199.7">Date:</text>
<text x="230.7" y="199.7">Wednesday, April 20, 2022</text>
<text x="264.2" y="199.7">Sheet</text>
<text x="271.8" y="199.7">9</text>
<text x="276.6" y="199.7">of</text>
<text x="281.2" y="199.7">11</text>
</g>
<g font-size="2.3" fill="#000080">
<text x="101.6" y="22.4">C82</text>
<text x="114.3" y="22.4">1uF</text>
<text x="54.9" y="27.5">1uF</text>
<text x="56.7" y="25">C81</text>
<text x="65.1" y="27.5">0.1uF</text>
<text x="66.8" y="25">C46</text>
<text x="101.6" y="27.5">C45</text>
<text x="114.3" y="27.5">0.1uF</text>
<text x="88.9" y="40.2">U29</text>
<text x="132.1" y="37.7">R70</text>
<text x="144.8" y="37.7">10K/0.1%</text>
<text x="157.5" y="37.7">R71</text>
<text x="170.2" y="37.7">10K/0.1%</text>
<text x="48.3" y="47.8">R111</text>
<text x="61" y="47.8">100R/0.1%</text>
<text x="160.1" y="45.3">GS8552-SR</text>
<text x="188" y="50.4">R109</text>
<text x="200.7" y="50.4">100R/0.1%</text>
<text x="62.5" y="58">0.1uF</text>
<text x="64.3" y="55.5">C80</text>
<text x="167.7" y="55.5">U14A</text>
<text x="88.9" y="63.1">NSI1311-DSWVR</text>
<text x="132.1" y="60.5">R72</text>
<text x="144.8" y="60.5">10K/0.1</text>
<text x="152.7" y="60.5">%</text>
<text x="157.5" y="60.5">R73</text>
<text x="170.2" y="60.5">10K/0.1%</text>
<text x="214.7" y="63.1">C47</text>
<text x="215.9" y="65.6">0.1uF</text>
<text x="231.2" y="65.6">ED5</text>
<text x="228.6" y="68.2">PESD3V3L1BA</text>
<text x="66.8" y="106.3">C49</text>
<text x="101.6" y="106.3">C48</text>
<text x="114.3" y="106.3">0.1uF</text>
<text x="65.1" y="108.8">0.1uF</text>
<text x="137.2" y="113.9">R74</text>
<text x="149.9" y="113.9">10K/0.1%</text>
<text x="162.6" y="113.9">R75</text>
<text x="175.3" y="113.9">10K/0.1%</text>
<text x="88.9" y="121.5">U15</text>
<text x="35.6" y="129.1">R117</text>
<text x="48.3" y="129.1">12R/0.1%</text>
<text x="175.3" y="129.1">U14B</text>
<text x="61" y="136.7">C50</text>
<text x="137.2" y="136.7">R76</text>
<text x="149.9" y="136.7">10K/0.1%</text>
<text x="208.3" y="134.2">R110</text>
<text x="221" y="134.2">100R/0.1%</text>
<text x="61" y="139.3">330pF</text>
<text x="204.5" y="141.8">C51</text>
<text x="232.5" y="141.8">C52</text>
<text x="35.6" y="144.4">R118</text>
<text x="48.3" y="144.4">12R/0.1%</text>
<text x="61" y="149.4">C89</text>
<text x="73.7" y="149.4">C88</text>
<text x="88.9" y="144.4">AMC1200SDUBR</text>
<text x="205.8" y="144.4">0.1uF</text>
<text x="233.7" y="144.4">0.1uF</text>
<text x="243.9" y="149.4">PESD3V3L1BA</text>
<text x="246.4" y="146.9">ED6</text>
<text x="61" y="152">10pF</text>
<text x="73.7" y="152">10pF</text>
<text x="137.2" y="152">R77</text>
<text x="149.9" y="152">10K/0.1%</text>
</g>
<g font-size="2.3" fill="#f00">
<text x="18.8" y="48.9">[6]</text>
<text x="23.4" y="48.9">Motor_EMFV</text>
<text x="241.6" y="51.9">Motor_EMFV_ADC</text>
<text x="263.2" y="51.9">[4]</text>
<text x="11.2" y="130.1">[6]</text>
<text x="15.8" y="130.1">Current_V</text>
<text x="254.3" y="135.7">Motor_IV_ADC</text>
<text x="271.8" y="135.7">[4,11]</text>
</g>
<g font-size="2.3" fill="#00f">
<text x="182.9" y="131.4">V+</text>
<text x="182.9" y="139.1">V-GS8552-SR</text>
</g>
<g font-size="2" fill="#004080">
<text x="90.2" y="44.2">VDD1</text>
<text x="109.5" y="44.2">VDD2</text>
<text x="90.2" y="49.3">VIN</text>
<text x="107.7" y="49.3">VOUTP</text>
<text x="90.2" y="54.4">SHTDN</text>
<text x="90.2" y="59.4">GND1</text>
<text x="107.6" y="54.4">VOUTN</text>
<text x="109.3" y="59.4">GND2</text>
<text x="90.2" y="125.5">VDD1</text>
<text x="109.5" y="125.5">VDD2</text>
<text x="90.2" y="130.6">VINP</text>
<text x="107.7" y="130.6">VOUTP</text>
<text x="90.2" y="135.6">VINN</text>
<text x="107.6" y="135.6">VOUTN</text>
<text x="90.2" y="140.7">GND1</text>
<text x="109.3" y="140.7">GND2</text>
</g>
</svg>
